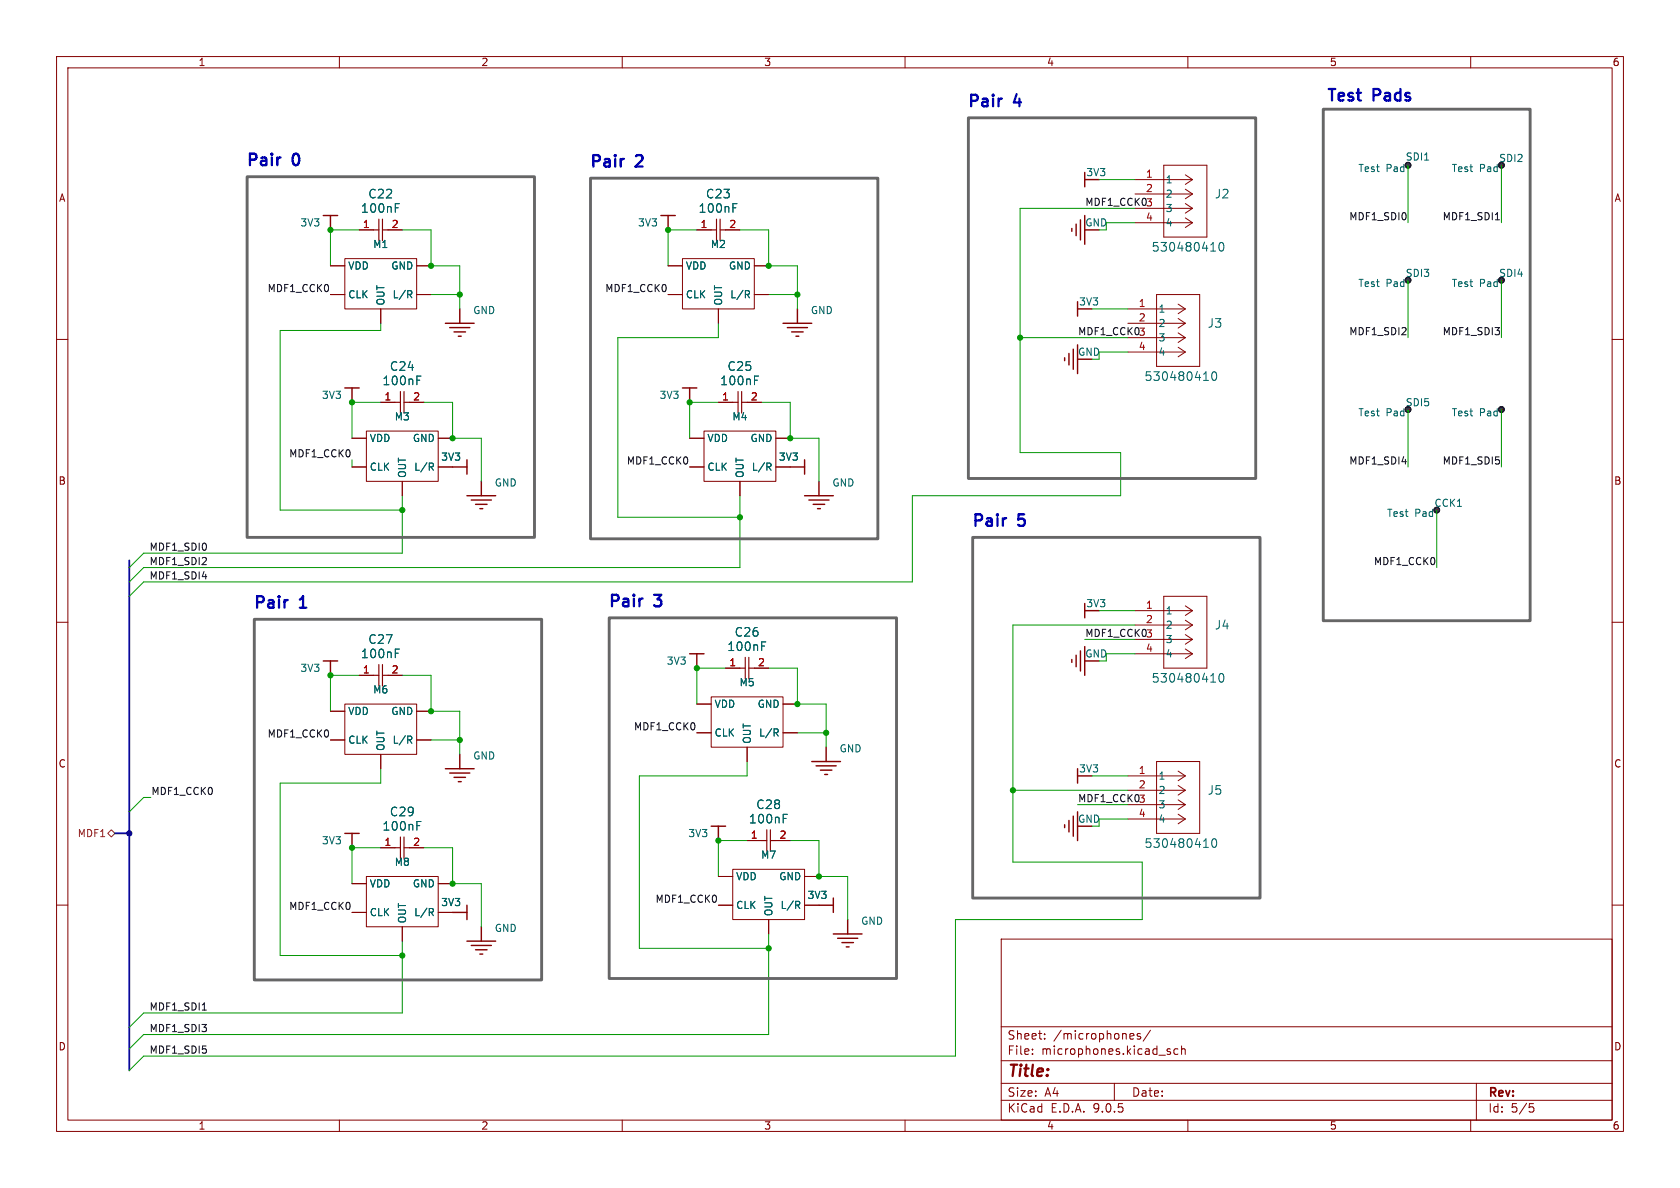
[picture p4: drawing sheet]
<svg xmlns="http://www.w3.org/2000/svg" width="297mm" height="210mm" viewBox="0 0 297 210" stroke-linecap="round" stroke-linejoin="round" font-family="sans-serif">
<g fill="none" stroke="#840000" stroke-width=".18">
<path d="M10 10h277v190h-277zM12 12h273v186h-273zM60 10v2M110 10v2M160 10v2M210 10v2M260 10v2M200.7 31.8h10.1M200.7 34.3h10.1M200.7 36.8h10.1M200.7 39.4h10.1M205.7 29.2h7.7v12.7h-7.7z"/>
<path d="M209.5 30.9l1.3 .9M209.5 33.4l1.3 .9M209.5 36l1.3 .8M209.5 38.5l1.3 .9M210.8 31.8l-1.3 .8M210.8 34.3l-1.3 .8M210.8 36.8l-1.3 .9M210.8 39.4l-1.3 .8M58.4 52.1h2.6M58.4 47h2.6M61 45.7h12.7v8.9h-12.7zM63.5 40.6h2.5"/>
<path d="M67.3 54.6v2.6M68.6 40.6h2.5M73.7 52.1h2.5M73.7 47h2.5M118.1 52.1h2.5M118.1 47h2.5M120.6 45.7h12.7v8.9h-12.7zM123.2 40.6h2.5M127 54.6v2.6M128.3 40.6h2.5M133.3 52.1h2.6M133.3 47h2.6"/>
<path d="M199.4 54.6h10.1M199.4 57.2h10.1M199.4 59.7h10.1M204.5 52.1h7.6v12.7h-7.6zM208.3 53.8l1.2 .8M208.3 56.3l1.2 .9M208.3 58.8l1.2 .9M209.5 54.6l-1.2 .9M209.5 57.2l-1.2 .8M209.5 59.7l-1.2 .8M10 60h2M62.2 77.5h2.6"/>
<path d="M64.8 76.2h12.7v8.9h-12.7zM67.3 71.1h2.5M72.4 71.1h2.5M77.5 77.5h2.5M121.9 77.5h2.6M124.5 76.2h12.7v8.9h-12.7zM127 71.1h2.5M132.1 71.1h2.5M137.2 77.5h2.5M199.4 62.2h10.1M208.3 61.4l1.2 .8M209.5 62.2l-1.2 .9"/>
<path d="M265.4 72.4h.1M285 60h2M62.2 82.6h2.6M71.1 85.1v2.5M77.5 82.6h2.5M121.9 82.6h2.6M130.8 85.1v2.5M137.2 82.6h2.5M10 110h2M63.5 119.4h2.5M68.6 119.4h2.5M128.3 118.1h2.5"/>
<path d="M133.3 118.1h2.6M200.7 108h10.1M200.7 110.5h10.1M200.7 113h10.1M200.7 115.6h10.1M205.7 105.4h7.7v12.7h-7.7zM209.5 107.1l1.3 .9M209.5 109.6l1.3 .9M209.5 112.2l1.3 .8M209.5 114.7l1.3 .9M210.8 108l-1.3 .8M210.8 110.5l-1.3 .8"/>
<path d="M210.8 113l-1.3 .9M210.8 115.6l-1.3 .8M285 110h2M58.4 125.7h2.6M58.4 130.8h2.6M61 124.5h12.7v8.9h-12.7zM67.3 133.4v2.5M73.7 125.7h2.5M73.7 130.8h2.5M123.2 124.5h2.5M123.2 129.5h2.5M125.7 123.2h12.7v8.9h-12.7z"/>
<path d="M132.1 132.1v2.5M138.4 124.5h2.6M138.4 129.5h2.6M199.4 137.2h10.1M199.4 139.7h10.1M204.5 134.6h7.6v12.7h-7.6zM208.3 136.3l1.2 .9M208.3 138.9l1.2 .8M209.5 137.2l-1.2 .8M209.5 139.7l-1.2 .8M62.2 156.2h2.6M64.8 154.9h12.7v8.9h-12.7z"/>
<path d="M67.3 149.9h2.5M72.4 149.9h2.5M77.5 156.2h2.5M127 154.9h2.5M129.5 153.7h12.7v8.9h-12.7zM132.1 148.6h2.5M137.2 148.6h2.5M142.2 154.9h2.6M199.4 142.2h10.1M199.4 144.8h10.1M208.3 141.4l1.2 .8M208.3 143.9l1.2 .9"/>
<path d="M209.5 142.2l-1.2 .9M209.5 144.8l-1.2 .8M10 160h2M62.2 161.3h2.6M71.1 163.8v2.6M77.5 161.3h2.5M127 160h2.5M135.9 162.6v2.5M142.2 160h2.6M177 166h108v32h-108zM285 160h2M60 198v2"/>
<path d="M110 198v2M160 198v2M177 194.5h108M177 191.5h108M177 187.5h108M177 181.5h108M182.5 186.3v.1M182.5 185.5v.1M184.7 183.6v.1M184.7 182.8v.1M197 191.5v3M200 182.7l.4 .1 .1 .3-.8 .1"/>
<path d="M200.4 183.6l-.4 .1M201.6 182.8l-.4-.1-.2 .2 .1 .2 .5 .2v.3h-.6M203.4 182.1l-1.3 2M206.4 185.8l.5 .2 .1 .1-.1 .2-.4 .1M206.4 185.5h.5M208.2 185.5l-.4-.1-.3 .3v.4l.2 .2h.5M208.9 185.5l.2-.1 .4 .1v.9M208.9 184.9v1.5M210 198v2M260 198v2M261 191.5v6.5M270.4 195.1h.7"/>
<path d="M270.5 195.7h.4l.3 .3-.2 .5-.5 .1"/>
</g>
<g fill="none" stroke="#840000" stroke-width=".25">
<path d="M57.1 38.1h2.6M58.4 38.1v2.5M116.8 38.1h2.6M118.1 38.1v2.5M190.2 39.6v2.1M191 38.9v3.5M191.8 30.5v2.5M191.8 38.1v5.1M78.7 57.2h5.1M79.5 57.9h3.6M80.3 58.7h2M81 59.4h.5"/>
<path d="M81.3 54.6v2.6M138.4 57.2h5.1M139.2 57.9h3.5M140 58.7h2M140.7 59.4h.5M141 54.6v2.6M189.5 40.4v.5M190.5 53.3v2.6M61 68.6h2.5M62.2 68.6v2.5M120.6 68.6h2.6M121.9 68.6v2.5"/>
<path d="M188.2 63.2v.6M189 62.5v2M189.7 61.7v3.6M190.5 61v5M80 82.6h2.5M82.5 87.6h5.1M82.5 81.3v2.5M83.3 88.4h3.6M84.1 89.2h2M84.8 89.9h.5M85.1 85.1v2.5M139.7 82.6h2.5"/>
<path d="M142.2 87.6h5.1M142.2 81.3v2.5M143 88.4h3.6M143.8 89.2h2M144.5 89.9h.5M144.8 85.1v2.5M57.1 116.8h2.6M58.4 116.8v2.6M121.9 115.6h2.6M123.2 115.6v2.5M189.5 116.6v.5M190.2 115.8v2.1"/>
<path d="M191 115.1v3.5M191.8 106.7v2.5M191.8 114.3v5.1M78.7 135.9h5.1M79.5 136.7h3.6M80.3 137.4h2M81 138.2h.5M81.3 133.4v2.5M143.5 134.6h5.1M144.3 135.4h3.5M145 136.1h2.1M145.8 136.9h.5"/>
<path d="M146 132.1v2.5M190.5 135.9v2.5M61 147.3h2.5M62.2 147.3v2.6M125.7 146.1h2.6M127 146.1v2.5M147.3 158.8v2.5M188.2 145.8v.5M189 145v2.1M189.7 144.3v3.5M190.5 143.5v5.1M80 161.3h2.5"/>
<path d="M82.5 166.4h5.1M82.5 160v2.6M83.3 167.1h3.6M84.1 167.9h2M84.8 168.7h.5M85.1 163.8v2.6M144.8 160h2.5M147.3 165.1h5.1M148.1 165.9h3.5M148.8 166.6h2.1M149.6 167.4h.5M149.9 162.6v2.5"/>
</g>
<g fill="none" stroke="#006464" stroke-width=".18">
<path d="M69.9 36h.7M129.6 36h.7M72.4 52l.4 .6M72.6 51.4l.2 .2-.1 .3-.1 .1M132.1 52l.4 .6M132.3 51.4l.2 .2-.1 .3-.1 .1M214 44.4h.9M215.6 43l.3-.1a.83 .83 0 0 1 .5 .6 .83 .83 0 0 1-.3 .8l-.1 .1a.82 .82 0 0 1-.4-1.4zM73.7 66.5h.7M133.4 66.5h.7M212.8 67.2h.8M214.4 65.9l.2-.2a.83 .83 0 0 1 .6 .7 .83 .83 0 0 1-.3 .8h-.2a.82 .82 0 0 1-.3-1.3z"/>
<path d="M76.2 82.5l.4 .6M76.4 81.9l.2 .2v.3l-.2 .1M135.9 82.5l.4 .6M136.1 81.9l.2 .2-.1 .3-.1 .1M69.9 114.7h.7M134.7 113.5h.7M215.6 119.2l.3-.1a.83 .83 0 0 1 .5 .6 .83 .83 0 0 1-.3 .8l-.1 .1a.82 .82 0 0 1-.4-1.4zM72.4 130.8l.4 .6M72.6 130.1l.2 .3-.1 .3-.1 .1M137.2 129.5l.4 .6M137.3 128.8l.3 .3-.1 .3-.2 .1M214 120.6h.9"/>
<path d="M73.7 145.2h.7M138.5 144h.7M141 160l.4 .6M141.1 159.3l.3 .3-.1 .3-.2 .1M212.8 149.8h.8M214.4 148.4l.2-.1a.83 .83 0 0 1 .6 .6 .83 .83 0 0 1-.3 .8l-.2 .1a.82 .82 0 0 1-.3-1.4zM76.2 161.3l.4 .6M76.4 160.6l.2 .2v.3l-.2 .2"/>
</g>
<g fill="none" stroke="#840000" stroke-width=".2">
<path d="M67 38.7v3.8M67.6 38.7v3.8M126.7 38.7v3.8M127.3 38.7v3.8M66 40.6h1M67.6 40.6h1M125.7 40.6h1M127.3 40.6h1M69.8 71.1h1M70.8 69.2v3.8M71.4 71.1h1M71.4 69.2v3.8"/>
<path d="M129.5 71.1h1M130.5 69.2v3.8M131.1 71.1h1M131.1 69.2v3.8M66 119.4h1M67 117.5v3.8M67.6 117.5v3.8M67.6 119.4h1M130.8 118.1h.9M131.7 116.2v3.8M132.4 118.1h.9M132.4 116.2v3.8"/>
<path d="M69.8 149.9h1M70.8 148v3.8M71.4 149.9h1M71.4 148v3.8M134.6 148.6h1M135.6 146.7v3.8M136.2 148.6h1M136.2 146.7v3.8"/>
</g>
<g fill="#3f4511" stroke="#3f4511" stroke-width=".18">
<circle cx="248.9" cy="49.5" r=".51"/>
<circle cx="248.9" cy="29.2" r=".51"/>
<circle cx="265.4" cy="29.2" r=".51"/>
<circle cx="265.4" cy="49.5" r=".51"/>
<circle cx="248.9" cy="72.4" r=".51"/>
<circle cx="254" cy="90.2" r=".51"/>
<circle cx="265.4" cy="72.4" r=".51"/>
</g>
<g fill="none" stroke="#000" stroke-width=".18">
<circle cx="248.9" cy="29.2" r=".51"/>
<circle cx="265.4" cy="29.2" r=".51"/>
<circle cx="248.9" cy="49.5" r=".51"/>
<circle cx="265.4" cy="49.5" r=".51"/>
<circle cx="248.9" cy="72.4" r=".51"/>
<circle cx="265.4" cy="72.4" r=".51"/>
<circle cx="254" cy="90.2" r=".51"/>
</g>
<path d="M19 147.3l.7-.6 .6 .6-.6 .7z" fill="none" stroke="#725600" stroke-width=".18"/>
<path d="M264.4 38.9h.7M35.8 178.6h.7" fill="none" stroke="#0f0f0f" stroke-width=".18"/>
<path d="M22.9 99.1v90.1M20.3 147.3h2.6" fill="none" stroke="#000084" stroke-width=".3"/>
<g fill="none" stroke="#009600" stroke-width=".18">
<path d="M194.3 31.8h6.4M195.6 39.4h5.1M200.7 36.8h-20.4v43.2h17.8v7.6h-36.8v15.3h-135.9l-2.5 2.5M248.9 29.2v10.2M265.4 29.2v10.2M63.5 40.6h-5.1v6.4M67.3 57.2v1.2h-17.8v31.8h21.6M71.1 40.6h5.1v6.4h5.1v7.6M76.2 52.1h5.1M123.2 40.6h-5.1v6.4M127 57.2v2.5h-17.8v31.7h21.6M130.8 40.6h5.1v6.4h5.1v7.6"/>
<path d="M135.9 52.1h5.1M180.3 59.7h19.1M193 54.6h6.4M248.9 49.5v10.2M265.4 49.5v10.2M67.3 71.1h-5.1v6.4M74.9 71.1h5.1v6.4h5.1v7.6M127 71.1h-5.1v6.4M134.6 71.1h5.1v6.4h5.1v7.6M194.3 62.2h5.1M248.9 72.4v10.2M265.4 72.4v10.2"/>
<path d="M62.2 81.3v1.3M71.1 87.6v10.2h-45.7l-2.5 2.5M130.8 87.6v12.7h-105.4l-2.5 2.6M254 90.2v10.1M63.5 119.4h-5.1v6.3M71.1 119.4h5.1v6.3h5.1v7.7M128.3 118.1h-5.1v6.4M135.9 118.1h5.1v6.4h5v7.6M191.8 113h8.9M194.3 108h6.4M195.6 115.6h5.1M200.7 110.5h-21.6v41.9h22.8v10.2h-33v24.1h-143.5l-2.5 2.5"/>
<path d="M67.3 135.9v2.5h-17.8v30.5h21.6M76.2 130.8h5.1M132.1 134.6v2.6h-19.1v30.4h22.9M141 129.5h5M179.1 139.7h20.3M193 137.2h6.4M26.7 141h-1.3l-2.5 2.5M67.3 149.9h-5.1v6.3M74.9 149.9h5.1v6.3h5.1v7.6M132.1 148.6h-5.1v6.3M139.7 148.6h5.1v6.3h5.1v7.7M190.5 142.2h8.9"/>
<path d="M194.3 144.8h5.1M71.1 166.4v12.7h-45.7l-2.5 2.5M135.9 165.1v17.8h-110.5l-2.5 2.5"/>
</g>
<path d="M233.9 19.3h36.6v90.4h-36.6zM43.7 31.2h50.8v63.8h-50.8zM104.4 31.5h50.8v63.8h-50.8zM171.2 20.8h50.8v63.8h-50.8zM172 95h50.8v63.8h-50.8zM45 109.5h50.8v63.7h-50.8zM107.7 109.2h50.8v63.8h-50.8z" fill="none" stroke="#666" stroke-width=".51"/>
<g fill="#009600" stroke="#009600" stroke-width=".18">
<circle cx="58.4" cy="40.6" r=".46"/>
<circle cx="76.2" cy="47" r=".46"/>
<circle cx="81.3" cy="52.1" r=".46"/>
<circle cx="62.2" cy="149.9" r=".46"/>
<circle cx="80" cy="156.2" r=".46"/>
<circle cx="71.1" cy="168.9" r=".46"/>
<circle cx="123.2" cy="118.1" r=".46"/>
<circle cx="146" cy="129.5" r=".46"/>
<circle cx="144.8" cy="154.9" r=".46"/>
<circle cx="135.9" cy="167.6" r=".46"/>
<circle cx="141" cy="124.5" r=".46"/>
<circle cx="127" cy="148.6" r=".46"/>
<circle cx="71.1" cy="90.2" r=".46"/>
<circle cx="76.2" cy="125.7" r=".46"/>
<circle cx="80" cy="77.5" r=".46"/>
<circle cx="81.3" cy="130.8" r=".46"/>
<circle cx="62.2" cy="71.1" r=".46"/>
<circle cx="58.4" cy="119.4" r=".46"/>
<circle cx="118.1" cy="40.6" r=".46"/>
<circle cx="141" cy="52.1" r=".46"/>
<circle cx="130.8" cy="91.4" r=".46"/>
<circle cx="139.7" cy="77.5" r=".46"/>
<circle cx="121.9" cy="71.1" r=".46"/>
<circle cx="135.9" cy="47" r=".46"/>
<circle cx="180.3" cy="59.7" r=".46"/>
<circle cx="179.1" cy="139.7" r=".46"/>
</g>
<circle cx="22.9" cy="147.3" r=".46" fill="#000084" stroke="#000084" stroke-width=".18"/>
<g font-size="2.8" fill="#0000c2">
<text x="170.9" y="19.1">Pair</text>
<text x="179.4" y="19.1">4</text>
<text x="234.4" y="18">Test</text>
<text x="242.9" y="18">Pads</text>
<text x="43.4" y="29.5">Pair</text>
<text x="51.9" y="29.5">0</text>
<text x="104.1" y="29.7">Pair</text>
<text x="112.6" y="29.7">2</text>
<text x="171.7" y="93.2">Pair</text>
<text x="180.2" y="93.2">5</text>
<text x="44.7" y="107.7">Pair</text>
<text x="53.2" y="107.7">1</text>
<text x="107.4" y="107.4">Pair</text>
<text x="115.9" y="107.4">3</text>
</g>
<text font-size="2.8" fill="#840000" x="178" y="190.9">Title:</text>
<g font-size="2.1" fill="#006464">
<text x="65" y="35.3">C22</text>
<text x="124.7" y="35.3">C23</text>
<text x="214.7" y="35.3">J2</text>
<text x="63.7" y="37.8">100nF</text>
<text x="123.4" y="37.8">100nF</text>
<text x="203.5" y="44.7">530480410</text>
<text x="213.4" y="58.1">J3</text>
<text x="68.8" y="65.8">C24</text>
<text x="128.5" y="65.8">C25</text>
<text x="67.5" y="68.3">100nF</text>
<text x="127.2" y="68.3">100nF</text>
<text x="202.2" y="67.5">530480410</text>
<text x="129.8" y="112.8">C26</text>
<text x="214.7" y="111.5">J4</text>
<text x="63.7" y="116.6">100nF</text>
<text x="65" y="114">C27</text>
<text x="128.5" y="115.3">100nF</text>
<text x="203.5" y="120.9">530480410</text>
<text x="133.6" y="143.2">C28</text>
<text x="213.4" y="140.7">J5</text>
<text x="67.5" y="147">100nF</text>
<text x="68.8" y="144.5">C29</text>
<text x="132.3" y="145.8">100nF</text>
<text x="202.2" y="150.1">530480410</text>
</g>
<g font-size="2.1" fill="#840000">
<text x="178" y="184">Sheet:</text>
<text x="186.2" y="184">/microphones/</text>
<text x="178" y="186.7">File:</text>
<text x="184.1" y="186.7">microphones.kicad_sch</text>
<text x="178" y="196.9">KiCad</text>
<text x="178" y="194.1">Size:</text>
<text x="184.7" y="194.1">A4</text>
<text x="185.7" y="196.9">E.D.A.</text>
<text x="193.3" y="196.9">9.0.5</text>
<text x="200" y="194.1">Date:</text>
<text x="263" y="194.3">Rev:</text>
<text x="263" y="196.9">Id:</text>
<text x="267.1" y="196.9">5/5</text>
</g>
<g font-size="1.8" fill="#840000">
<text x="35" y="11.9">1</text>
<text x="85" y="11.9">2</text>
<text x="135" y="11.9">3</text>
<text x="185" y="11.9">4</text>
<text x="235" y="11.9">5</text>
<text x="285" y="11.9">6</text>
<text x="10.3" y="35.9">A</text>
<text x="285.3" y="35.9">A</text>
<text x="10.3" y="85.9">B</text>
<text x="285.3" y="85.9">B</text>
<text x="10.3" y="135.9">C</text>
<text x="285.3" y="135.9">C</text>
<text x="10.3" y="185.9">D</text>
<text x="285.3" y="185.9">D</text>
<text x="35" y="199.9">1</text>
<text x="85" y="199.9">2</text>
<text x="135" y="199.9">3</text>
<text x="185" y="199.9">4</text>
<text x="235" y="199.9">5</text>
<text x="285" y="199.9">6</text>
</g>
<g font-size="1.8" fill="#006464">
<text x="248.4" y="28.6">SDI1</text>
<text x="264.9" y="28.8">SDI2</text>
<text x="191.9" y="31.3">3V3</text>
<text x="206" y="32.6">1</text>
<text x="206" y="35.2">2</text>
<text x="240" y="30.6">Test</text>
<text x="245" y="30.6">Pad</text>
<text x="256.5" y="30.6">Test</text>
<text x="261.5" y="30.6">Pad</text>
<text x="53" y="40.2">3V3</text>
<text x="112.7" y="40.2">3V3</text>
<text x="206" y="37.7">3</text>
<text x="206" y="40.2">4</text>
<text x="61.5" y="47.9">VDD</text>
<text x="65.9" y="44">M1</text>
<text x="69.1" y="47.9">GND</text>
<text x="121.2" y="47.9">VDD</text>
<text x="125.6" y="44">M2</text>
<text x="128.8" y="47.9">GND</text>
<text x="61.5" y="52.9">CLK</text>
<text x="69.3" y="52.9">L/R</text>
<text x="121.2" y="52.9">CLK</text>
<text x="129" y="52.9">L/R</text>
<text x="240" y="50.9">Test</text>
<text x="245" y="50.9">Pad</text>
<text x="248.4" y="49.2">SDI3</text>
<text x="256.5" y="50.9">Test</text>
<text x="261.5" y="50.9">Pad</text>
<text x="264.9" y="49.2">SDI4</text>
<text x="68.2" y="54.1" transform="rotate(-90 68.2 54.1)">OUT</text>
<text x="83.6" y="55.7">GND</text>
<text x="127.9" y="54.1" transform="rotate(-90 127.9 54.1)">OUT</text>
<text x="143.3" y="55.7">GND</text>
<text x="190.7" y="54.2">3V3</text>
<text x="204.7" y="55.5">1</text>
<text x="204.7" y="58">2</text>
<text x="204.7" y="60.6">3</text>
<text x="204.7" y="63.1">4</text>
<text x="56.8" y="70.7">3V3</text>
<text x="116.5" y="70.7">3V3</text>
<text x="69.7" y="74.5">M3</text>
<text x="129.4" y="74.5">M4</text>
<text x="240" y="73.8">Test</text>
<text x="245" y="73.8">Pad</text>
<text x="248.4" y="72">SDI5</text>
<text x="256.5" y="73.8">Test</text>
<text x="261.5" y="73.8">Pad</text>
<text x="65.3" y="78.3">VDD</text>
<text x="65.3" y="83.4">CLK</text>
<text x="72.9" y="78.3">GND</text>
<text x="73.1" y="83.4">L/R</text>
<text x="77.9" y="81.6">3V3</text>
<text x="125" y="78.3">VDD</text>
<text x="125" y="83.4">CLK</text>
<text x="132.6" y="78.3">GND</text>
<text x="132.8" y="83.4">L/R</text>
<text x="137.6" y="81.6">3V3</text>
<text x="72" y="84.6" transform="rotate(-90 72 84.6)">OUT</text>
<text x="87.4" y="86.2">GND</text>
<text x="131.7" y="84.6" transform="rotate(-90 131.7 84.6)">OUT</text>
<text x="147.1" y="86.2">GND</text>
<text x="253.5" y="89.8">CCK1</text>
<text x="245.1" y="91.6">Test</text>
<text x="250.1" y="91.6">Pad</text>
<text x="191.9" y="107.5">3V3</text>
<text x="206" y="108.8">1</text>
<text x="206" y="111.4">2</text>
<text x="206" y="113.9">3</text>
<text x="53" y="119">3V3</text>
<text x="117.8" y="117.7">3V3</text>
<text x="206" y="116.4">4</text>
<text x="65.9" y="122.8">M6</text>
<text x="126.2" y="125.3">VDD</text>
<text x="130.6" y="121.5">M5</text>
<text x="133.8" y="125.3">GND</text>
<text x="61.5" y="126.6">VDD</text>
<text x="61.5" y="131.7">CLK</text>
<text x="69.1" y="126.6">GND</text>
<text x="69.3" y="131.7">L/R</text>
<text x="126.2" y="130.4">CLK</text>
<text x="132.9" y="131.6" transform="rotate(-90 132.9 131.6)">OUT</text>
<text x="134.1" y="130.4">L/R</text>
<text x="68.2" y="132.8" transform="rotate(-90 68.2 132.8)">OUT</text>
<text x="83.6" y="134.5">GND</text>
<text x="148.3" y="133.2">GND</text>
<text x="190.7" y="136.8">3V3</text>
<text x="204.7" y="138">1</text>
<text x="204.7" y="140.6">2</text>
<text x="204.7" y="143.1">3</text>
<text x="56.8" y="149.5">3V3</text>
<text x="121.6" y="148.2">3V3</text>
<text x="204.7" y="145.6">4</text>
<text x="69.7" y="153.3">M8</text>
<text x="130" y="155.8">VDD</text>
<text x="134.5" y="152">M7</text>
<text x="137.7" y="155.8">GND</text>
<text x="65.3" y="157.1">VDD</text>
<text x="72.9" y="157.1">GND</text>
<text x="77.9" y="160.4">3V3</text>
<text x="130" y="160.9">CLK</text>
<text x="137.9" y="160.9">L/R</text>
<text x="142.7" y="159.1">3V3</text>
<text x="65.3" y="162.2">CLK</text>
<text x="72" y="163.3" transform="rotate(-90 72 163.3)">OUT</text>
<text x="73.1" y="162.2">L/R</text>
<text x="87.4" y="164.9">GND</text>
<text x="136.8" y="162.1" transform="rotate(-90 136.8 162.1)">OUT</text>
<text x="152.1" y="163.7">GND</text>
</g>
<g font-size="1.8" fill="#a90000">
<text x="202.5" y="31.5">1</text>
<text x="202.5" y="34">2</text>
<text x="64.1" y="40.4">1</text>
<text x="69.1" y="40.4">2</text>
<text x="123.8" y="40.4">1</text>
<text x="128.8" y="40.4">2</text>
<text x="202.5" y="39.1">4</text>
<text x="201.2" y="54.4">1</text>
<text x="201.2" y="56.9">2</text>
<text x="201.2" y="62">4</text>
<text x="67.9" y="70.9">1</text>
<text x="73" y="70.9">2</text>
<text x="127.6" y="70.9">1</text>
<text x="132.6" y="70.9">2</text>
<text x="202.5" y="107.7">1</text>
<text x="202.5" y="110.2">2</text>
<text x="64.1" y="119.1">1</text>
<text x="69.1" y="119.1">2</text>
<text x="128.8" y="117.9">1</text>
<text x="133.9" y="117.9">2</text>
<text x="202.5" y="115.3">4</text>
<text x="201.2" y="136.9">1</text>
<text x="201.2" y="139.4">2</text>
<text x="67.9" y="149.6">1</text>
<text x="73" y="149.6">2</text>
<text x="132.6" y="148.3">1</text>
<text x="137.7" y="148.3">2</text>
<text x="201.2" y="144.5">4</text>
</g>
<g font-size="1.8" fill="#009600">
<text x="191.8" y="40.2">GND</text>
<text x="190.5" y="63.1">GND</text>
<text x="191.8" y="116.4">GND</text>
<text x="190.5" y="145.6">GND</text>
</g>
<g font-size="1.8" fill="#0f0f0f">
<text x="191.8" y="36.5">MDF1_CCK03</text>
<text x="238.4" y="39">MDF1_SDI0</text>
<text x="254.9" y="39">MDF1_SDI1</text>
<text x="47.2" y="51.7">MDF1_CCK0</text>
<text x="106.9" y="51.7">MDF1_CCK0</text>
<text x="190.5" y="59.3">MDF1_CCK03</text>
<text x="238.4" y="59.3">MDF1_SDI2</text>
<text x="254.9" y="59.3">MDF1_SDI3</text>
<text x="51" y="80.9">MDF1_CCK0</text>
<text x="110.7" y="82.2">MDF1_CCK0</text>
<text x="238.4" y="82.2">MDF1_SDI4</text>
<text x="254.9" y="82.2">MDF1_SDI5</text>
<text x="26.3" y="100">MDF1_SDI2</text>
<text x="26.3" y="97.4">MDF1_SDI0</text>
<text x="242.8" y="100">MDF1_CCK0</text>
<text x="26.3" y="102.5">MDF1_SDI4</text>
<text x="191.8" y="112.7">MDF1_CCK03</text>
<text x="47.2" y="130.5">MDF1_CCK0</text>
<text x="112" y="129.2">MDF1_CCK0</text>
<text x="26.7" y="140.6">MDF1_CCK0</text>
<text x="190.5" y="141.9">MDF1_CCK03</text>
<text x="51" y="160.9">MDF1_CCK0</text>
<text x="115.8" y="159.7">MDF1_CCK0</text>
<text x="26.3" y="178.7">MDF1_SDI1</text>
<text x="26.3" y="182.5">MDF1_SDI3</text>
<text x="26.3" y="186.3">MDF1_SDI5</text>
</g>
<text font-size="1.8" fill="#725600" x="13.6" y="148.2">MDF1</text>
</svg>
